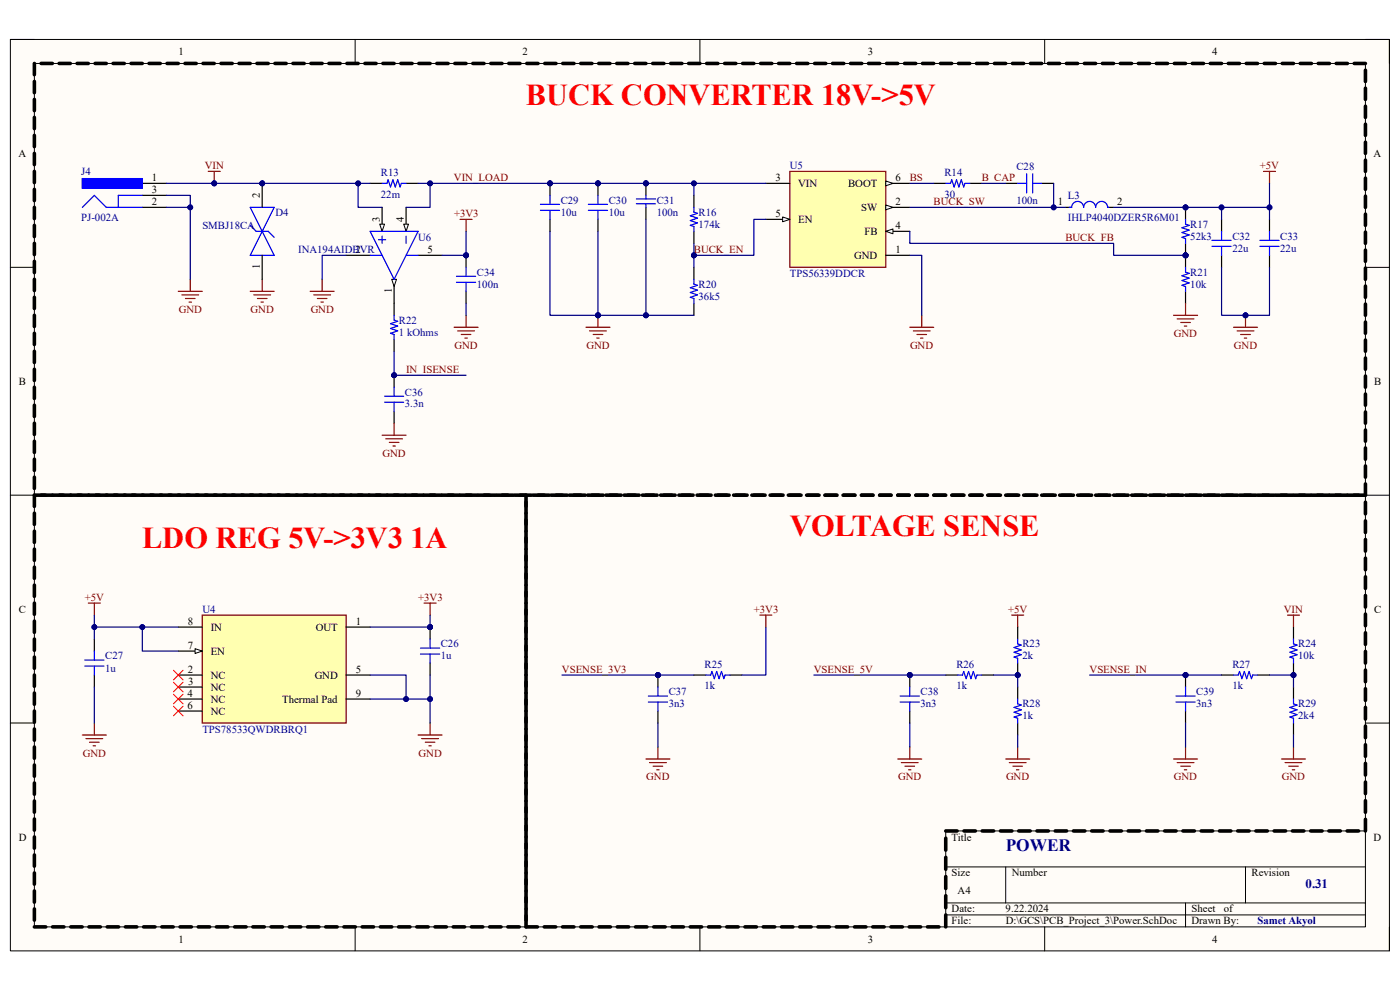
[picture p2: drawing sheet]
<svg xmlns="http://www.w3.org/2000/svg" width="297mm" height="210mm" viewBox="0 0 297 210" stroke-linecap="round" stroke-linejoin="round" font-family="sans-serif">
<path d="M2.2 8.4h292.6v193.3h-292.6z" fill-rule="evenodd" fill="#fffcf8"/>
<path d="M2.2 8.4h292.6v193.3h-292.6z" fill="none" stroke="#000" stroke-width=".21"/>
<path d="M7.3 13.5h282.4v183.1h-282.4z" fill-rule="evenodd" fill="#fffcf8"/>
<g fill="none" stroke="#000" stroke-width=".21">
<path d="M2.2 8.4h5.1M7.3 13.5h282.4v183.1h-282.4zM75.3 8.4v5.1M148.5 8.4v5.1M221.6 8.4v5.1M289.7 8.4h5.1v5.1M2.2 56.7h5.1M289.7 56.7h5.1M2.2 105h5.1M289.7 105.1h5.1M2.2 153.4h5.1M289.7 153.4h5.1"/>
<path d="M289.7 176.3h-89.1v20.3M75.3 196.6v5.1M148.5 196.6v5.1M200.6 183.9h89.1M200.6 191.5h89.1M200.6 194.1h89.1M213.4 183.9v7.6M221.6 196.6v5.1M251.5 191.5v5.1M264.2 183.9v7.6M294.8 196.6v5.1"/>
</g>
<path d="M167.6 36.4h20.3v20.3h-20.3z" fill-rule="evenodd" fill="#ffffb0"/>
<path d="M167.6 36.4h20.3v20.3h-20.3z" fill="none" stroke="#800000" stroke-width=".25"/>
<path d="M162.5 38.9h5.1M187.9 38.9h5.1" fill="none" stroke="#000" stroke-width=".25"/>
<path d="M187.9 38.4l1.5 .5-1.5 .5z" fill="#f8fcff"/>
<path d="M187.9 38.4l1.5 .5-1.5 .5z" fill="none" stroke="#000" stroke-width=".21"/>
<path d="M162.5 46.5h5.1" fill="none" stroke="#000" stroke-width=".25"/>
<path d="M166 46l1.6 .5-1.6 .5z" fill="#f8fcff"/>
<path d="M166 46l1.6 .5-1.6 .5z" fill="none" stroke="#000" stroke-width=".21"/>
<path d="M187.9 49.1h5.1" fill="none" stroke="#000" stroke-width=".25"/>
<path d="M187.9 49.1l1.5-.5v1z" fill="#f8fcff"/>
<path d="M187.9 49.1l1.5-.5v1z" fill="none" stroke="#000" stroke-width=".21"/>
<path d="M187.9 44h5.1" fill="none" stroke="#000" stroke-width=".25"/>
<path d="M187.9 43.5l1.5 .5-1.5 .5z" fill="#f8fcff"/>
<path d="M187.9 43.5l1.5 .5-1.5 .5z" fill="none" stroke="#000" stroke-width=".21"/>
<path d="M213.4 38.9h2.5M221 38.9h2.5M187.9 54.2h5.1M259.2 46.5v2.6M259.2 54.2v2.5M269.3 46.5v2.6M269.3 54.2v2.5" fill="none" stroke="#000" stroke-width=".25"/>
<path d="M215.9 38.9h1.9M217.8 36.9v4M219.1 38.9h1.9M219.1 36.9v4M257.1 51h4.1M257.1 52.3h4.1M259.2 49.1v1.9M259.2 52.3v1.9M267.3 51h4.1M267.3 52.3h4.1M269.3 49.1v1.9M269.3 52.3v1.9" fill="none" stroke="#00f" stroke-width=".25"/>
<circle cx="251.5" cy="54.2" r=".51" fill="#000080"/>
<circle cx="251.5" cy="54.2" r=".51" fill="none" stroke="#000080" stroke-width=".21"/>
<path d="M251.5 54.2v2.5" fill="none" stroke="#000" stroke-width=".25"/>
<circle cx="251.5" cy="54.2" r=".51" fill="#000080"/>
<circle cx="251.5" cy="54.2" r=".51" fill="none" stroke="#000080" stroke-width=".21"/>
<path d="M251.5 61.8v2.5" fill="none" stroke="#000" stroke-width=".25"/>
<path d="M251.5 56.7v1l.8 .3-1.5 .5 1.5 .5-1.5 .5 1.5 .5-1.5 .5 .7 .3v1" fill="none" stroke="#00f" stroke-width=".25"/>
<g fill="none" stroke="#800000" stroke-width=".25">
<path d="M268.1 36.4h2.5M269.3 36.4v2.5M193 69.4h5.1M193.8 70.2h3.5M194.5 71h2.1M195.3 71.7h.5M195.5 66.9v2.5M249 66.9h5.1M249.7 67.6h3.6M250.5 68.4h2M251.3 69.2h.5M251.5 64.3v2.6"/>
<path d="M261.7 69.4h5.1M262.5 70.2h3.5M263.2 71h2.1M264 71.7h.5M264.2 66.9v2.5"/>
</g>
<circle cx="264.2" cy="66.9" r=".51" fill="#000080"/>
<circle cx="264.2" cy="66.9" r=".51" fill="none" stroke="#000080" stroke-width=".21"/>
<path d="M44.2 36.4h2.5M45.5 36.4v2.5" fill="none" stroke="#800000" stroke-width=".25"/>
<circle cx="45.5" cy="38.9" r=".51" fill="#000080"/>
<circle cx="45.5" cy="38.9" r=".51" fill="none" stroke="#000080" stroke-width=".21"/>
<circle cx="116.7" cy="38.9" r=".51" fill="#000080"/>
<circle cx="116.7" cy="38.9" r=".51" fill="none" stroke="#000080" stroke-width=".21"/>
<path d="M116.7 38.9v2.5M116.7 46.5v2.6" fill="none" stroke="#000" stroke-width=".25"/>
<circle cx="116.7" cy="38.9" r=".51" fill="#000080"/>
<circle cx="116.7" cy="38.9" r=".51" fill="none" stroke="#000080" stroke-width=".21"/>
<path d="M114.6 43.4h4.1M114.6 44.6h4.1M116.7 41.4v2M116.7 44.6v1.9" fill="none" stroke="#00f" stroke-width=".25"/>
<circle cx="126.9" cy="38.9" r=".51" fill="#000080"/>
<circle cx="126.9" cy="38.9" r=".51" fill="none" stroke="#000080" stroke-width=".21"/>
<path d="M126.9 38.9v2.5M126.9 46.5v2.6" fill="none" stroke="#000" stroke-width=".25"/>
<circle cx="126.9" cy="38.9" r=".51" fill="#000080"/>
<circle cx="126.9" cy="38.9" r=".51" fill="none" stroke="#000080" stroke-width=".21"/>
<path d="M124.8 43.4h4.1M124.8 44.6h4.1M126.9 41.4v2M126.9 44.6v1.9" fill="none" stroke="#00f" stroke-width=".25"/>
<circle cx="137" cy="38.9" r=".51" fill="#000080"/>
<circle cx="137" cy="38.9" r=".51" fill="none" stroke="#000080" stroke-width=".21"/>
<path d="M137 38.9v2.5M137 44v2.5" fill="none" stroke="#000" stroke-width=".25"/>
<circle cx="137" cy="38.9" r=".51" fill="#000080"/>
<circle cx="137" cy="38.9" r=".51" fill="none" stroke="#000080" stroke-width=".21"/>
<path d="M135 42.2h4.1M135 43.2h4.1M137 41.4v.8M137 43.2v.8" fill="none" stroke="#00f" stroke-width=".25"/>
<path d="M124.3 69.4h5.1M125.1 70.2h3.5M125.8 71h2.1M126.6 71.7h.5M126.9 66.9v2.5" fill="none" stroke="#800000" stroke-width=".25"/>
<circle cx="126.9" cy="66.9" r=".51" fill="#000080"/>
<circle cx="126.9" cy="66.9" r=".51" fill="none" stroke="#000080" stroke-width=".21"/>
<path d="M83.6 59.3v5M147.2 41.4v2.6M147.2 49.1v2.5M147.2 56.7v2.6M147.2 64.3v2.6" fill="none" stroke="#000" stroke-width=".25"/>
<path d="M147.2 44v1l.8 .3-1.6 .5 1.6 .5-1.6 .5 1.6 .5-1.6 .5 .8 .3v1M147.2 59.3v1l.8 .2-1.6 .5 1.6 .5-1.6 .6 1.6 .5-1.6 .5 .8 .2v1" fill="none" stroke="#00f" stroke-width=".25"/>
<path d="M83.1 59.3h1l-.5 1.5z" fill="#f8fcff"/>
<path d="M83.1 59.3h1l-.5 1.5z" fill="none" stroke="#000" stroke-width=".21"/>
<path d="M73.4 54.2h5.1M81.1 44v5.1" fill="none" stroke="#000" stroke-width=".25"/>
<path d="M80.6 47.5h1l-.5 1.6z" fill="#f8fcff"/>
<path d="M80.6 47.5h1l-.5 1.6z" fill="none" stroke="#000" stroke-width=".21"/>
<path d="M86.2 44v5.1" fill="none" stroke="#000" stroke-width=".25"/>
<path d="M85.6 47.6h1.1l-.5 1.5z" fill="#f8fcff"/>
<path d="M85.6 47.6h1.1l-.5 1.5z" fill="none" stroke="#000" stroke-width=".21"/>
<path d="M88.7 54.2h5.1" fill="none" stroke="#000" stroke-width=".25"/>
<path d="M78.5 49.1h10.2l-5.1 10.2zM78.5 54.2h2.6M80.3 50.9h1.5M81.1 50.1v1.5M86.2 54.2h2.5M86.2 50.1v1.5" fill="none" stroke="#00f" stroke-width=".25"/>
<path d="M68.3 59.3v2.5M65.8 61.8h5.1M66.6 62.6h3.5M67.3 63.3h2.1M68.1 64.1h.5" fill="none" stroke="#800000" stroke-width=".25"/>
<circle cx="83.6" cy="79.6" r=".51" fill="#000080"/>
<circle cx="83.6" cy="79.6" r=".51" fill="none" stroke="#000080" stroke-width=".21"/>
<path d="M83.6 79.6v2.5M83.6 87.2v2.6" fill="none" stroke="#000" stroke-width=".25"/>
<circle cx="83.6" cy="79.6" r=".51" fill="#000080"/>
<circle cx="83.6" cy="79.6" r=".51" fill="none" stroke="#000080" stroke-width=".21"/>
<path d="M81.6 84.1h4M81.6 85.3h4M83.6 82.1v2M83.6 85.3v1.9" fill="none" stroke="#00f" stroke-width=".25"/>
<path d="M81.1 92.3h5.1M81.8 93.1h3.6M82.6 93.9h2M83.4 94.6h.5M83.6 89.8v2.5" fill="none" stroke="#800000" stroke-width=".25"/>
<circle cx="147.2" cy="54.2" r=".51" fill="#000080"/>
<circle cx="147.2" cy="54.2" r=".51" fill="none" stroke="#000080" stroke-width=".21"/>
<path d="M96.3 69.4h5.1M97.1 70.2h3.6M97.9 71h2M98.6 71.7h.5M98.9 66.9v2.5" fill="none" stroke="#800000" stroke-width=".25"/>
<circle cx="98.9" cy="54.2" r=".51" fill="#000080"/>
<circle cx="98.9" cy="54.2" r=".51" fill="none" stroke="#000080" stroke-width=".21"/>
<path d="M98.9 54.2v2.5M98.9 61.8v2.5" fill="none" stroke="#000" stroke-width=".25"/>
<circle cx="98.9" cy="54.2" r=".51" fill="#000080"/>
<circle cx="98.9" cy="54.2" r=".51" fill="none" stroke="#000080" stroke-width=".21"/>
<path d="M96.8 58.6h4.1M96.8 59.9h4.1M98.9 56.7v1.9M98.9 59.9v1.9" fill="none" stroke="#00f" stroke-width=".25"/>
<path d="M97.6 46.5h2.5M98.9 46.5v2.6" fill="none" stroke="#800000" stroke-width=".25"/>
<path d="M42.9 130.5h30.5v22.9h-30.5z" fill-rule="evenodd" fill="#ffffb0"/>
<path d="M42.9 130.5h30.5v22.9h-30.5z" fill="none" stroke="#800000" stroke-width=".25"/>
<path d="M37.8 138.1h5.1" fill="none" stroke="#000" stroke-width=".25"/>
<path d="M41.4 137.6l1.5 .5-1.5 .5z" fill="#f8fcff"/>
<path d="M41.4 137.6l1.5 .5-1.5 .5z" fill="none" stroke="#000" stroke-width=".21"/>
<path d="M20 135.6v2.5M37.8 133h5.1M73.4 133h5.1M20 143.2v2.5M37.8 148.3h5.1M37.8 143.2h5.1M37.8 145.7h5.1M37.8 150.8h5.1M73.4 148.3h5.1M73.4 143.2h5.1" fill="none" stroke="#000" stroke-width=".25"/>
<path d="M20 138.1v1.9M18 140h4M18 141.3h4M20 141.3v1.9" fill="none" stroke="#00f" stroke-width=".25"/>
<circle cx="91.2" cy="133" r=".51" fill="#000080"/>
<circle cx="91.2" cy="133" r=".51" fill="none" stroke="#000080" stroke-width=".21"/>
<path d="M91.2 133v2.6M91.2 140.7v2.5" fill="none" stroke="#000" stroke-width=".25"/>
<circle cx="91.2" cy="133" r=".51" fill="#000080"/>
<circle cx="91.2" cy="133" r=".51" fill="none" stroke="#000080" stroke-width=".21"/>
<path d="M89.2 137.5h4.1M89.2 138.8h4.1M91.2 135.6v1.9M91.2 138.8v1.9" fill="none" stroke="#00f" stroke-width=".25"/>
<g fill="none" stroke="#800000" stroke-width=".25">
<path d="M18.7 127.9h2.6M20 127.9v2.6M90 127.9h2.5M91.2 127.9v2.6M17.5 155.9h5.1M18.2 156.7h3.6M19 157.5h2M19.8 158.2h.5M20 153.4v2.5M88.7 155.9h5.1M89.5 156.7h3.5M90.2 157.5h2.1"/>
<path d="M91 158.2h.5M91.2 153.4v2.5"/>
</g>
<path d="M36.8 149.8l2 2.1M36.8 147.3l2 2M36.8 144.7l2 2.1M36.8 142.2l2 2M38.8 149.8l-2 2.1M38.8 147.3l-2 2M38.8 144.7l-2 2.1M38.8 142.2l-2 2" fill="none" stroke="#f00" stroke-width=".21"/>
<circle cx="251.5" cy="44" r=".51" fill="#000080"/>
<circle cx="251.5" cy="44" r=".51" fill="none" stroke="#000080" stroke-width=".21"/>
<circle cx="251.5" cy="54.2" r=".51" fill="#000080"/>
<circle cx="251.5" cy="54.2" r=".51" fill="none" stroke="#000080" stroke-width=".21"/>
<path d="M251.5 44v2.5" fill="none" stroke="#000" stroke-width=".25"/>
<circle cx="251.5" cy="44" r=".51" fill="#000080"/>
<circle cx="251.5" cy="44" r=".51" fill="none" stroke="#000080" stroke-width=".21"/>
<path d="M251.5 51.6v2.6" fill="none" stroke="#000" stroke-width=".25"/>
<circle cx="251.5" cy="54.2" r=".51" fill="#000080"/>
<circle cx="251.5" cy="54.2" r=".51" fill="none" stroke="#000080" stroke-width=".21"/>
<path d="M200.6 38.9h1.1l.2-.8 .5 1.6 .5-1.6 .5 1.6 .5-1.6 .5 1.6 .3-.8h1M251.5 46.5v1.1l.8 .2-1.5 .5 1.5 .5-1.5 .5 1.5 .5-1.5 .6 .7 .2v1M83.6 66.9v1l.8 .3-1.6 .5 1.6 .5-1.6 .5 1.6 .5-1.6 .5 .8 .3v1M149.8 143.2h1l.2-.8 .5 1.6 .5-1.6 .6 1.6 .5-1.6 .5 1.6 .2-.8h1" fill="none" stroke="#00f" stroke-width=".25"/>
<path d="M198.1 38.9h2.5M205.7 38.9h2.6M83.6 64.3v2.6M83.6 72v2.5M147.2 143.2h2.6M154.8 143.2h2.6" fill="none" stroke="#000" stroke-width=".25"/>
<path d="M161.2 130.5h2.5M162.5 130.5v2.5" fill="none" stroke="#800000" stroke-width=".25"/>
<circle cx="139.6" cy="143.2" r=".51" fill="#000080"/>
<circle cx="139.6" cy="143.2" r=".51" fill="none" stroke="#000080" stroke-width=".21"/>
<path d="M139.6 143.2v2.5M139.6 150.8v2.6" fill="none" stroke="#000" stroke-width=".25"/>
<circle cx="139.6" cy="143.2" r=".51" fill="#000080"/>
<circle cx="139.6" cy="143.2" r=".51" fill="none" stroke="#000080" stroke-width=".21"/>
<path d="M137.5 147.7h4.1M137.5 148.9h4.1M139.6 145.7v2M139.6 148.9v1.9M203.2 143.2h1l.2-.8 .6 1.6 .5-1.6 .5 1.6 .5-1.6 .5 1.6 .3-.8h1" fill="none" stroke="#00f" stroke-width=".25"/>
<path d="M214.6 130.5h2.6M215.9 130.5v2.5M139.6 158.5v2.5M137 161h5.1M137.8 161.8h3.6M138.6 162.5h2M139.3 163.3h.5" fill="none" stroke="#800000" stroke-width=".25"/>
<path d="M200.6 143.2h2.6M208.3 143.2h2.5" fill="none" stroke="#000" stroke-width=".25"/>
<circle cx="193" cy="143.2" r=".51" fill="#000080"/>
<circle cx="193" cy="143.2" r=".51" fill="none" stroke="#000080" stroke-width=".21"/>
<path d="M193 143.2v2.6M193 150.8v2.6" fill="none" stroke="#000" stroke-width=".25"/>
<circle cx="193" cy="143.2" r=".51" fill="#000080"/>
<circle cx="193" cy="143.2" r=".51" fill="none" stroke="#000080" stroke-width=".21"/>
<path d="M191 147.7h4M191 148.9h4M193 145.8v1.9M193 148.9v1.9M215.9 148.3v1l.8 .3-1.6 .5 1.6 .5-1.6 .5 1.6 .5-1.6 .5 .8 .3v1" fill="none" stroke="#00f" stroke-width=".25"/>
<path d="M193 158.5v2.5M215.9 158.5v2.5M190.5 161h5M191.2 161.8h3.6M192 162.5h2M192.8 163.3h.5M213.4 161h5.1M214.1 161.8h3.6M214.9 162.5h2M215.6 163.3h.6" fill="none" stroke="#800000" stroke-width=".25"/>
<path d="M215.9 145.8v2.5M215.9 153.4v2.5" fill="none" stroke="#000" stroke-width=".25"/>
<circle cx="215.9" cy="143.2" r=".51" fill="#000080"/>
<circle cx="215.9" cy="143.2" r=".51" fill="none" stroke="#000080" stroke-width=".21"/>
<path d="M215.9 140.7v2.5" fill="none" stroke="#000" stroke-width=".25"/>
<circle cx="215.9" cy="143.2" r=".51" fill="#000080"/>
<circle cx="215.9" cy="143.2" r=".51" fill="none" stroke="#000080" stroke-width=".21"/>
<path d="M215.9 133v2.6M259.2 143.2h2.5M266.8 143.2h2.5" fill="none" stroke="#000" stroke-width=".25"/>
<path d="M215.9 135.6v1l.8 .2-1.6 .6 1.6 .5-1.6 .5 1.6 .5-1.6 .5 .8 .2v1.1M261.7 143.2h1l.3-.8 .5 1.6 .5-1.6 .5 1.6 .5-1.6 .5 1.6 .3-.8h1" fill="none" stroke="#00f" stroke-width=".25"/>
<path d="M273.1 130.5h2.6M274.4 130.5v2.5" fill="none" stroke="#800000" stroke-width=".25"/>
<circle cx="251.5" cy="143.2" r=".51" fill="#000080"/>
<circle cx="251.5" cy="143.2" r=".51" fill="none" stroke="#000080" stroke-width=".21"/>
<path d="M251.5 143.2v2.6M251.5 150.8v2.6" fill="none" stroke="#000" stroke-width=".25"/>
<circle cx="251.5" cy="143.2" r=".51" fill="#000080"/>
<circle cx="251.5" cy="143.2" r=".51" fill="none" stroke="#000080" stroke-width=".21"/>
<path d="M249.5 147.7h4.1M249.5 148.9h4.1M251.5 145.8v1.9M251.5 148.9v1.9M274.4 148.3v1l.8 .3-1.5 .5 1.5 .5-1.5 .5 1.5 .5-1.5 .5 .7 .3v1" fill="none" stroke="#00f" stroke-width=".25"/>
<path d="M251.5 158.5v2.5M274.4 158.5v2.5M249 161h5.1M249.7 161.8h3.6M250.5 162.5h2M251.3 163.3h.5M271.9 161h5.1M272.6 161.8h3.6M273.4 162.5h2M274.2 163.3h.5" fill="none" stroke="#800000" stroke-width=".25"/>
<path d="M274.4 145.8v2.5M274.4 153.4v2.5" fill="none" stroke="#000" stroke-width=".25"/>
<circle cx="274.4" cy="143.2" r=".51" fill="#000080"/>
<circle cx="274.4" cy="143.2" r=".51" fill="none" stroke="#000080" stroke-width=".21"/>
<path d="M274.4 140.7v2.5" fill="none" stroke="#000" stroke-width=".25"/>
<circle cx="274.4" cy="143.2" r=".51" fill="#000080"/>
<circle cx="274.4" cy="143.2" r=".51" fill="none" stroke="#000080" stroke-width=".21"/>
<path d="M274.4 133v2.6" fill="none" stroke="#000" stroke-width=".25"/>
<path d="M274.4 135.6v1l.8 .2-1.5 .6 1.5 .5-1.5 .5 1.5 .5-1.5 .5 .7 .2v1.1" fill="none" stroke="#00f" stroke-width=".25"/>
<g fill="none" stroke="#000" stroke-width=".76">
<path d="M7.3 13.5v2.3M7.3 17.3v2.4M8.7 13.5h2.4M12.5 13.5h2.4M16.4 13.5h2.3M20.2 13.5h2.4M24 13.5h2.4M27.8 13.5h2.4M31.6 13.5h2.4M35.4 13.5h2.4M39.2 13.5h2.4M43.1 13.5h2.4"/>
<path d="M46.9 13.5h2.4M50.7 13.5h2.4M54.5 13.5h2.4M58.3 13.5h2.4M62.1 13.5h2.4M66 13.5h2.3M69.8 13.5h2.4M73.6 13.5h2.4M77.4 13.5h2.4M81.2 13.5h2.4M85 13.5h2.4M88.9 13.5h2.3"/>
<path d="M92.7 13.5h2.4M96.5 13.5h2.4M100.3 13.5h2.4M104.1 13.5h2.4M107.9 13.5h2.4M111.8 13.5h2.3M115.6 13.5h2.4M119.4 13.5h2.4M123.2 13.5h2.4M127 13.5h2.4M130.8 13.5h2.4M134.7 13.5h2.3"/>
<path d="M138.5 13.5h2.4M142.3 13.5h2.4M146.1 13.5h2.4M149.9 13.5h2.4M153.7 13.5h2.4M157.5 13.5h2.4M161.4 13.5h2.3M165.2 13.5h2.4M169 13.5h2.4M172.8 13.5h2.4M176.6 13.5h2.4M180.4 13.5h2.4"/>
<path d="M184.3 13.5h2.3M188.1 13.5h2.4M191.9 13.5h2.4M195.7 13.5h2.4M199.5 13.5h2.4M203.3 13.5h2.4M207.2 13.5h2.3M211 13.5h2.4M214.8 13.5h2.4M218.6 13.5h2.4M222.4 13.5h2.4M226.2 13.5h2.4"/>
<path d="M230 13.5h2.4M233.9 13.5h2.4M237.7 13.5h2.4M241.5 13.5h2.4M245.3 13.5h2.4M249.1 13.5h2.4M253 13.5h2.3M256.8 13.5h2.4M260.6 13.5h2.4M264.4 13.5h2.4M268.2 13.5h2.4M272 13.5h2.4"/>
<path d="M275.8 13.5h2.4M279.7 13.5h2.3M283.5 13.5h2.4M287.3 13.5h2.4M289.7 14.9v2.4M289.7 18.7v2.4M7.3 21.1v2.4M7.3 24.9v2.4M7.3 28.7v2.4M7.3 32.5v2.4M7.3 36.4v2.3M289.7 22.5v2.4"/>
<path d="M289.7 26.3v2.4M289.7 30.2v2.3M289.7 34v2.4M289.7 37.8v2.4M7.3 40.2v2.4M7.3 44v2.4M7.3 47.8v2.4M7.3 51.6v2.4M7.3 55.4v2.4M7.3 59.3v2.3M289.7 41.6v2.4M289.7 45.4v2.4"/>
<path d="M289.7 49.2v2.4M289.7 53.1v2.3M289.7 56.9v2.4M7.3 63.1v2.4M7.3 66.9v2.4M7.3 70.7v2.4M7.3 74.5v2.4M7.3 78.3v2.4M289.7 60.7v2.4M289.7 64.5v2.4M289.7 68.3v2.4M289.7 72.1v2.4"/>
<path d="M289.7 75.9v2.4M289.7 79.8v2.3M7.3 82.1v2.4M7.3 86v2.3M7.3 89.8v2.4M7.3 93.6v2.4M7.3 97.4v2.4M289.7 83.6v2.4M289.7 87.4v2.4M289.7 91.2v2.4M289.7 95v2.4M289.7 98.8v2.4"/>
<path d="M7.3 101.2v2.4M7.3 108.9v2.3M7.3 112.7v2.4M7.3 116.5v2.4M93.6 105h-86.3v2.4M93.7 105h3.7M97.6 105h3.7M101.5 105h3.6M105.3 105h3.6M109.2 105h3.5M111.6 105v91.6h2.4M113 105h3.5"/>
<path d="M116.9 105h3.4M120.8 105h3.4M124.7 105h3.3M128.5 105h3.3M132.4 105h3.2M136.3 105h3.1M140.1 105h3.1M144 105h3.1M147.9 105h3M151.8 105h2.9M155.6 105h2.9M159.5 105h2.8"/>
<path d="M163.4 105h2.7M167.2 105h2.7M171.1 105.1h2.7M175 105.1h2.6M178.9 105.1h2.5M182.7 105.1h2.5M186.6 105.1h2.4M190.5 105.1h2.4M194.3 105.1h2.5M198.1 105.1h2.5M201.9 105.1h2.6M205.7 105.1h2.7"/>
<path d="M209.5 105.1h2.7M213.4 105.1h2.7M217.2 105.1h2.8M221 105.1h2.9M224.8 105.1h2.9M228.6 105.1h3M232.4 105.1h3.1M236.3 105.1h3.1M240.1 105.1h3.1M243.9 105.1h3.2M247.7 105.1h3.3M251.5 105.1h3.3"/>
<path d="M255.3 105.1h3.4M259.2 105.1h3.4M263 105.1h3.4M266.8 105.1h3.5M270.6 105.1h3.6M274.4 105.1h3.7M278.2 105.1h3.7M289.7 102.7v2.4h-7.7M289.7 106.5v2.5M289.7 110.5v2.5M289.7 114.4v2.5M289.7 118.4v2.5"/>
<path d="M7.3 120.3v2.4M7.3 124.1v2.4M7.3 127.9v2.4M7.3 131.8v2.3M7.3 135.6v2.4M7.3 139.4v2.4M289.7 122.4v2.4M289.7 126.3v2.5M289.7 130.3v2.4M289.7 134.2v2.5M289.7 138.2v2.5M7.3 143.2v2.4"/>
<path d="M7.3 147v2.4M7.3 150.8v2.4M7.3 154.7v2.3M7.3 158.5v2.4M289.7 142.1v2.5M289.7 146.1v2.5M289.7 150.1v2.4M289.7 154v2.5M289.7 158v2.5M7.3 162.3v2.4M7.3 166.1v2.4M7.3 169.9v2.4"/>
<path d="M7.3 173.7v2.4M7.3 177.5v2.4M200.6 177.8v2.6M200.6 176.3h2.5M204.5 176.3h2.4M208.4 176.3h2.4M212.2 176.3h2.5M216.1 176.3h2.4M220 176.3h2.4M223.9 176.3h2.4M227.7 176.3h2.5M231.6 176.3h2.4"/>
<path d="M235.5 176.3h2.4M239.4 176.3h2.4M243.2 176.3h2.4M247.1 176.3h2.4M251 176.3h2.4M254.8 176.3h2.5M258.7 176.3h2.4M262.6 176.3h2.4M266.4 176.3h2.5M270.3 176.3h2.4M274.2 176.3h2.4M278.1 176.3h2.4"/>
<path d="M281.9 176.3h2.5M285.8 176.3h2.4M289.7 161.9v2.5M289.7 165.9v2.5M289.7 169.9v2.4M289.7 173.8v2.5M7.3 181.4v2.3M7.3 185.2v2.4M7.3 189v2.4M7.3 192.8v2.4M7.3 196.6h2.4M11.2 196.6h2.4"/>
<path d="M15 196.6h2.4M18.9 196.6h2.4M22.7 196.6h2.5M26.6 196.6h2.4M30.5 196.6h2.4M34.3 196.6h2.4M38.2 196.6h2.4M42.1 196.6h2.4M45.9 196.6h2.4M49.8 196.6h2.4M53.6 196.6h2.5M57.5 196.6h2.4"/>
<path d="M61.4 196.6h2.4M65.2 196.6h2.5M69.1 196.6h2.4M73 196.6h2.4M76.8 196.6h2.4M80.7 196.6h2.4M84.6 196.6h2.4M88.4 196.6h2.4M92.3 196.6h2.4M96.1 196.6h2.5M100 196.6h2.4M103.9 196.6h2.4"/>
<path d="M107.7 196.6h2.5M115.5 196.6h2.4M119.3 196.6h2.5M123.2 196.6h2.4M127.1 196.6h2.4M131 196.6h2.4M134.8 196.6h2.4M138.7 196.6h2.4M142.6 196.6h2.4M146.4 196.6h2.5M150.3 196.6h2.4M154.2 196.6h2.4"/>
<path d="M158.1 196.6h2.4M161.9 196.6h2.4M165.8 196.6h2.4M169.7 196.6h2.4M173.5 196.6h2.5M177.4 196.6h2.4M181.3 196.6h2.4M185.2 196.6h2.4M189 196.6h2.4M192.9 196.6h2.4M196.8 196.6h2.4M200.6 181.9v2.5"/>
<path d="M200.6 185.9v2.6M200.6 190v2.6M200.6 194.1v2.5"/>
</g>
<path d="M55.6 59.3v2.5M53.1 61.8h5.1M53.8 62.6h3.6M54.6 63.3h2M55.4 64.1h.5" fill="none" stroke="#800000" stroke-width=".25"/>
<circle cx="55.6" cy="38.9" r=".51" fill="#000080"/>
<circle cx="55.6" cy="38.9" r=".51" fill="none" stroke="#000080" stroke-width=".21"/>
<path d="M53.1 44l5.1 10.2h-5.1l5.1-10.2zM53.1 47.8l1.3 1.3h2.5l1.3 1.2" fill="none" stroke="#00f" stroke-width=".25"/>
<path d="M55.6 38.9v5.1M55.6 54.2v5.1" fill="none" stroke="#000" stroke-width=".25"/>
<circle cx="55.6" cy="38.9" r=".51" fill="#000080"/>
<circle cx="55.6" cy="38.9" r=".51" fill="none" stroke="#000080" stroke-width=".21"/>
<path d="M30.2 38.9h5.1M78.5 38.9h2.6M86.2 38.9h2.5M30.2 41.4h5.1M30.2 44h5.1M226.1 44h1.3M235 44h1.3" fill="none" stroke="#000" stroke-width=".25"/>
<path d="M17.5 37.9h12.7v2h-12.7zM81.1 38.9h1l.2-.8 .5 1.6 .6-1.6 .5 1.6 .5-1.6 .5 1.6 .2-.8h1.1M17.5 44l2.5-2.6 2.6 2.6h7.6M30.2 41.4h-5.1v2.6M229.9 44a1.27 1.27 0 0 0-1.3-1.3 1.27 1.27 0 0 0-1.2 1.3h-.6M229.9 44a1.27 1.27 0 0 1 1.3-1.3 1.27 1.27 0 0 1 1.2 1.3 1.27 1.27 0 0 1 1.3-1.3 1.27 1.27 0 0 1 1.3 1.3h.2" fill="none" stroke="#00f" stroke-width=".25"/>
<path d="M17.5 37.9h12.7v2h-12.7z" fill-rule="evenodd" fill="#00f"/>
<path d="M17.5 37.9h12.7v2h-12.7z" fill="none" stroke="#00f" stroke-width=".21"/>
<path d="M193 38.9h5.1M208.3 38.9h5.1M259.2 44h10.1v2.5" fill="none" stroke="#000080" stroke-width=".25"/>
<circle cx="259.1" cy="44" r=".51" fill="#000080"/>
<circle cx="259.1" cy="44" r=".51" fill="none" stroke="#000080" stroke-width=".21"/>
<circle cx="269.3" cy="44" r=".51" fill="#000080"/>
<circle cx="269.3" cy="44" r=".51" fill="none" stroke="#000080" stroke-width=".21"/>
<path d="M269.3 38.9v5.1M193 54.2h2.5v12.7" fill="none" stroke="#000080" stroke-width=".25"/>
<circle cx="269.3" cy="44" r=".51" fill="#000080"/>
<circle cx="269.3" cy="44" r=".51" fill="none" stroke="#000080" stroke-width=".21"/>
<path d="M259.2 56.7v10.2h5" fill="none" stroke="#000080" stroke-width=".25"/>
<circle cx="264.2" cy="66.9" r=".51" fill="#000080"/>
<circle cx="264.2" cy="66.9" r=".51" fill="none" stroke="#000080" stroke-width=".21"/>
<path d="M269.3 56.7v10.2h-5.1" fill="none" stroke="#000080" stroke-width=".25"/>
<circle cx="264.2" cy="66.9" r=".51" fill="#000080"/>
<circle cx="264.2" cy="66.9" r=".51" fill="none" stroke="#000080" stroke-width=".21"/>
<path d="M126.9 49.1v17.8" fill="none" stroke="#000080" stroke-width=".25"/>
<circle cx="126.9" cy="66.9" r=".51" fill="#000080"/>
<circle cx="126.9" cy="66.9" r=".51" fill="none" stroke="#000080" stroke-width=".21"/>
<path d="M116.7 49.1v17.8h10.2" fill="none" stroke="#000080" stroke-width=".25"/>
<circle cx="126.9" cy="66.9" r=".51" fill="#000080"/>
<circle cx="126.9" cy="66.9" r=".51" fill="none" stroke="#000080" stroke-width=".21"/>
<path d="M137 66.9h10.2" fill="none" stroke="#000080" stroke-width=".25"/>
<circle cx="137" cy="66.9" r=".51" fill="#000080"/>
<circle cx="137" cy="66.9" r=".51" fill="none" stroke="#000080" stroke-width=".21"/>
<path d="M126.9 66.9h10.1" fill="none" stroke="#000080" stroke-width=".25"/>
<circle cx="137" cy="66.9" r=".51" fill="#000080"/>
<circle cx="137" cy="66.9" r=".51" fill="none" stroke="#000080" stroke-width=".21"/>
<circle cx="126.9" cy="66.9" r=".51" fill="#000080"/>
<circle cx="126.9" cy="66.9" r=".51" fill="none" stroke="#000080" stroke-width=".21"/>
<path d="M137 46.5v20.4" fill="none" stroke="#000080" stroke-width=".25"/>
<circle cx="137" cy="66.9" r=".51" fill="#000080"/>
<circle cx="137" cy="66.9" r=".51" fill="none" stroke="#000080" stroke-width=".21"/>
<path d="M91.2 38.9v5.1h-5" fill="none" stroke="#000080" stroke-width=".25"/>
<circle cx="91.2" cy="38.9" r=".51" fill="#000080"/>
<circle cx="91.2" cy="38.9" r=".51" fill="none" stroke="#000080" stroke-width=".21"/>
<path d="M76 38.9v5.1h5.1" fill="none" stroke="#000080" stroke-width=".25"/>
<circle cx="76" cy="38.9" r=".51" fill="#000080"/>
<circle cx="76" cy="38.9" r=".51" fill="none" stroke="#000080" stroke-width=".21"/>
<path d="M147.2 51.6v2.6" fill="none" stroke="#000080" stroke-width=".25"/>
<circle cx="147.2" cy="54.2" r=".51" fill="#000080"/>
<circle cx="147.2" cy="54.2" r=".51" fill="none" stroke="#000080" stroke-width=".21"/>
<path d="M147.2 38.9v2.5" fill="none" stroke="#000080" stroke-width=".25"/>
<circle cx="147.2" cy="38.9" r=".51" fill="#000080"/>
<circle cx="147.2" cy="38.9" r=".51" fill="none" stroke="#000080" stroke-width=".21"/>
<path d="M162.5 46.5h-2.6v7.7h-12.7v2.5" fill="none" stroke="#000080" stroke-width=".25"/>
<circle cx="147.2" cy="54.2" r=".51" fill="#000080"/>
<circle cx="147.2" cy="54.2" r=".51" fill="none" stroke="#000080" stroke-width=".21"/>
<path d="M93.8 54.2h5.1M98.9 64.3v2.6" fill="none" stroke="#000080" stroke-width=".25"/>
<circle cx="98.9" cy="54.2" r=".51" fill="#000080"/>
<circle cx="98.9" cy="54.2" r=".51" fill="none" stroke="#000080" stroke-width=".21"/>
<path d="M98.9 49.1v5.1" fill="none" stroke="#000080" stroke-width=".25"/>
<circle cx="98.9" cy="54.2" r=".51" fill="#000080"/>
<circle cx="98.9" cy="54.2" r=".51" fill="none" stroke="#000080" stroke-width=".21"/>
<path d="M83.6 74.5v5.1h15.3" fill="none" stroke="#000080" stroke-width=".25"/>
<circle cx="83.6" cy="79.6" r=".51" fill="#000080"/>
<circle cx="83.6" cy="79.6" r=".51" fill="none" stroke="#000080" stroke-width=".21"/>
<path d="M223.5 38.9v5.1" fill="none" stroke="#000080" stroke-width=".25"/>
<circle cx="223.5" cy="44" r=".51" fill="#000080"/>
<circle cx="223.5" cy="44" r=".51" fill="none" stroke="#000080" stroke-width=".21"/>
<path d="M78.5 143.2h7.7v5.1" fill="none" stroke="#000080" stroke-width=".25"/>
<circle cx="86.2" cy="148.3" r=".51" fill="#000080"/>
<circle cx="86.2" cy="148.3" r=".51" fill="none" stroke="#000080" stroke-width=".21"/>
<path d="M91.2 130.5v2.5" fill="none" stroke="#000080" stroke-width=".25"/>
<circle cx="91.2" cy="133" r=".51" fill="#000080"/>
<circle cx="91.2" cy="133" r=".51" fill="none" stroke="#000080" stroke-width=".21"/>
<path d="M78.5 133h12.7" fill="none" stroke="#000080" stroke-width=".25"/>
<circle cx="91.2" cy="133" r=".51" fill="#000080"/>
<circle cx="91.2" cy="133" r=".51" fill="none" stroke="#000080" stroke-width=".21"/>
<path d="M20 130.5v2.5M20 145.7v7.7" fill="none" stroke="#000080" stroke-width=".25"/>
<circle cx="20" cy="133" r=".51" fill="#000080"/>
<circle cx="20" cy="133" r=".51" fill="none" stroke="#000080" stroke-width=".21"/>
<path d="M30.2 133v5.1h7.6" fill="none" stroke="#000080" stroke-width=".25"/>
<circle cx="30.2" cy="133" r=".51" fill="#000080"/>
<circle cx="30.2" cy="133" r=".51" fill="none" stroke="#000080" stroke-width=".21"/>
<path d="M88.7 38.9h48.3" fill="none" stroke="#000080" stroke-width=".25"/>
<circle cx="91.2" cy="38.9" r=".51" fill="#000080"/>
<circle cx="91.2" cy="38.9" r=".51" fill="none" stroke="#000080" stroke-width=".21"/>
<circle cx="116.7" cy="38.9" r=".51" fill="#000080"/>
<circle cx="116.7" cy="38.9" r=".51" fill="none" stroke="#000080" stroke-width=".21"/>
<circle cx="126.9" cy="38.9" r=".51" fill="#000080"/>
<circle cx="126.9" cy="38.9" r=".51" fill="none" stroke="#000080" stroke-width=".21"/>
<circle cx="137" cy="38.9" r=".51" fill="#000080"/>
<circle cx="137" cy="38.9" r=".51" fill="none" stroke="#000080" stroke-width=".21"/>
<path d="M137 38.9h25.5" fill="none" stroke="#000080" stroke-width=".25"/>
<circle cx="137" cy="38.9" r=".51" fill="#000080"/>
<circle cx="137" cy="38.9" r=".51" fill="none" stroke="#000080" stroke-width=".21"/>
<circle cx="147.2" cy="38.9" r=".51" fill="#000080"/>
<circle cx="147.2" cy="38.9" r=".51" fill="none" stroke="#000080" stroke-width=".21"/>
<path d="M37.8 133h-17.8v2.6" fill="none" stroke="#000080" stroke-width=".25"/>
<circle cx="20" cy="133" r=".51" fill="#000080"/>
<circle cx="20" cy="133" r=".51" fill="none" stroke="#000080" stroke-width=".21"/>
<circle cx="30.2" cy="133" r=".51" fill="#000080"/>
<circle cx="30.2" cy="133" r=".51" fill="none" stroke="#000080" stroke-width=".21"/>
<path d="M78.5 148.3h12.7" fill="none" stroke="#000080" stroke-width=".25"/>
<circle cx="86.2" cy="148.3" r=".51" fill="#000080"/>
<circle cx="86.2" cy="148.3" r=".51" fill="none" stroke="#000080" stroke-width=".21"/>
<circle cx="91.2" cy="148.3" r=".51" fill="#000080"/>
<circle cx="91.2" cy="148.3" r=".51" fill="none" stroke="#000080" stroke-width=".21"/>
<path d="M91.2 143.2v10.2" fill="none" stroke="#000080" stroke-width=".25"/>
<circle cx="91.2" cy="148.3" r=".51" fill="#000080"/>
<circle cx="91.2" cy="148.3" r=".51" fill="none" stroke="#000080" stroke-width=".21"/>
<path d="M162.5 133v10.2h-5.1M139.6 143.2h7.6" fill="none" stroke="#000080" stroke-width=".25"/>
<circle cx="139.6" cy="143.2" r=".51" fill="#000080"/>
<circle cx="139.6" cy="143.2" r=".51" fill="none" stroke="#000080" stroke-width=".21"/>
<path d="M119.2 143.2h20.4M139.6 153.4v5.1" fill="none" stroke="#000080" stroke-width=".25"/>
<circle cx="139.6" cy="143.2" r=".51" fill="#000080"/>
<circle cx="139.6" cy="143.2" r=".51" fill="none" stroke="#000080" stroke-width=".21"/>
<path d="M193 143.2h7.6" fill="none" stroke="#000080" stroke-width=".25"/>
<circle cx="193" cy="143.2" r=".51" fill="#000080"/>
<circle cx="193" cy="143.2" r=".51" fill="none" stroke="#000080" stroke-width=".21"/>
<path d="M172.7 143.2h20.3M193 153.4v5.1" fill="none" stroke="#000080" stroke-width=".25"/>
<circle cx="193" cy="143.2" r=".51" fill="#000080"/>
<circle cx="193" cy="143.2" r=".51" fill="none" stroke="#000080" stroke-width=".21"/>
<path d="M215.9 155.9v2.6M251.5 143.2h7.7" fill="none" stroke="#000080" stroke-width=".25"/>
<circle cx="251.5" cy="143.2" r=".51" fill="#000080"/>
<circle cx="251.5" cy="143.2" r=".51" fill="none" stroke="#000080" stroke-width=".21"/>
<path d="M231.2 143.2h20.3M251.5 153.4v5.1" fill="none" stroke="#000080" stroke-width=".25"/>
<circle cx="251.5" cy="143.2" r=".51" fill="#000080"/>
<circle cx="251.5" cy="143.2" r=".51" fill="none" stroke="#000080" stroke-width=".21"/>
<path d="M193 44h33.1M274.4 155.9v2.6" fill="none" stroke="#000080" stroke-width=".25"/>
<circle cx="223.5" cy="44" r=".51" fill="#000080"/>
<circle cx="223.5" cy="44" r=".51" fill="none" stroke="#000080" stroke-width=".21"/>
<path d="M210.8 143.2h5.1v2.6" fill="none" stroke="#000080" stroke-width=".25"/>
<circle cx="215.9" cy="143.2" r=".51" fill="#000080"/>
<circle cx="215.9" cy="143.2" r=".51" fill="none" stroke="#000080" stroke-width=".21"/>
<path d="M269.3 143.2h5.1v2.6" fill="none" stroke="#000080" stroke-width=".25"/>
<circle cx="274.4" cy="143.2" r=".51" fill="#000080"/>
<circle cx="274.4" cy="143.2" r=".51" fill="none" stroke="#000080" stroke-width=".21"/>
<path d="M35.3 38.9h10.2" fill="none" stroke="#000080" stroke-width=".25"/>
<circle cx="45.5" cy="38.9" r=".51" fill="#000080"/>
<circle cx="45.5" cy="38.9" r=".51" fill="none" stroke="#000080" stroke-width=".21"/>
<path d="M236.3 44h22.9v2.5" fill="none" stroke="#000080" stroke-width=".25"/>
<circle cx="259.1" cy="44" r=".51" fill="#000080"/>
<circle cx="259.1" cy="44" r=".51" fill="none" stroke="#000080" stroke-width=".21"/>
<circle cx="251.5" cy="44" r=".51" fill="#000080"/>
<circle cx="251.5" cy="44" r=".51" fill="none" stroke="#000080" stroke-width=".21"/>
<path d="M193 49.1v2.5h43.3v2.6h15.2" fill="none" stroke="#000080" stroke-width=".25"/>
<circle cx="251.5" cy="54.2" r=".51" fill="#000080"/>
<circle cx="251.5" cy="54.2" r=".51" fill="none" stroke="#000080" stroke-width=".21"/>
<path d="M45.5 38.9h33" fill="none" stroke="#000080" stroke-width=".25"/>
<circle cx="45.5" cy="38.9" r=".51" fill="#000080"/>
<circle cx="45.5" cy="38.9" r=".51" fill="none" stroke="#000080" stroke-width=".21"/>
<circle cx="55.6" cy="38.9" r=".51" fill="#000080"/>
<circle cx="55.6" cy="38.9" r=".51" fill="none" stroke="#000080" stroke-width=".21"/>
<circle cx="76" cy="38.9" r=".51" fill="#000080"/>
<circle cx="76" cy="38.9" r=".51" fill="none" stroke="#000080" stroke-width=".21"/>
<path d="M40.4 59.3v2.5M37.8 61.8h5.1M38.6 62.6h3.5M39.3 63.3h2.1M40.1 64.1h.5" fill="none" stroke="#800000" stroke-width=".25"/>
<path d="M35.3 41.4h5.1v17.9" fill="none" stroke="#000080" stroke-width=".25"/>
<circle cx="40.4" cy="44" r=".51" fill="#000080"/>
<circle cx="40.4" cy="44" r=".51" fill="none" stroke="#000080" stroke-width=".21"/>
<path d="M35.3 44h5.1" fill="none" stroke="#000080" stroke-width=".25"/>
<circle cx="40.4" cy="44" r=".51" fill="#000080"/>
<circle cx="40.4" cy="44" r=".51" fill="none" stroke="#000080" stroke-width=".21"/>
<path d="M73.4 54.2h-5.1v5.1" fill="none" stroke="#000080" stroke-width=".25"/>
<g font-size="6.4" fill="#f00">
<text x="111.6" y="22.2">BUCK CONVERTER 18V-&gt;5V</text>
<text x="167.6" y="113.8">VOLTAGE SENSE</text>
<text x="30.2" y="116.3">LDO REG 5V-&gt;3V3 1A</text>
</g>
<text font-size="3.7" fill="#000080" x="213.4" y="180.6">POWER</text>
<text font-size="2.8" fill="#000080" x="276.9" y="188.4">0.31</text>
<g font-size="2.3">
<text x="37.9" y="11.7">1</text>
<text x="110.9" y="11.7">2</text>
<text x="184.1" y="11.7">3</text>
<text x="257.1" y="11.7">4</text>
<text x="3.9" y="33.3">A</text>
<text x="291.4" y="33.3">A</text>
<text x="32.2" y="38.4">1</text>
<text x="32.2" y="40.9">3</text>
<text x="55.1" y="42" transform="rotate(-90 55.1 42)">2</text>
<text x="164.5" y="38.4">3</text>
<text x="169.3" y="39.7">VIN</text>
<text x="179.9" y="39.7">BOOT</text>
<text x="189.9" y="38.4">6</text>
<text x="32.2" y="43.5">2</text>
<text x="80.6" y="47" transform="rotate(-90 80.6 47)">3</text>
<text x="85.6" y="47" transform="rotate(-90 85.6 47)">4</text>
<text x="164.5" y="46">5</text>
<text x="169.3" y="47.3">EN</text>
<text x="182.7" y="44.7">SW</text>
<text x="189.9" y="43.5">2</text>
<text x="224.5" y="43.5">1</text>
<text x="237" y="43.5">2</text>
<text x="75.4" y="53.6">2</text>
<text x="90.7" y="53.6">5</text>
<text x="183.4" y="49.8">FB</text>
<text x="189.9" y="48.6">4</text>
<text x="189.9" y="53.6">1</text>
<text x="55.1" y="57.1" transform="rotate(-90 55.1 57.1)">1</text>
<text x="181.2" y="54.9">GND</text>
<text x="83.1" y="62.1" transform="rotate(-90 83.1 62.1)">1</text>
<text x="4" y="81.6">B</text>
<text x="291.5" y="81.6">B</text>
<text x="4" y="130">C</text>
<text x="291.5" y="130">C</text>
<text x="39.8" y="137.6">7</text>
<text x="39.8" y="132.5">8</text>
<text x="44.7" y="133.8">IN</text>
<text x="67" y="133.8">OUT</text>
<text x="75.5" y="132.5">1</text>
<text x="39.8" y="142.7">2</text>
<text x="44.7" y="138.9">EN</text>
<text x="44.7" y="144">NC</text>
<text x="66.8" y="144">GND</text>
<text x="75.5" y="142.7">5</text>
<text x="39.8" y="147.8">4</text>
<text x="39.9" y="145.2">3</text>
<text x="44.7" y="146.5">NC</text>
<text x="44.7" y="149.1">NC</text>
<text x="59.9" y="149.1">Thermal Pad</text>
<text x="75.5" y="147.8">9</text>
<text x="39.8" y="150.3">6</text>
<text x="44.7" y="151.6">NC</text>
<text x="4" y="178.3">D</text>
<text x="201.9" y="178.3">Title</text>
<text x="291.4" y="178.3">D</text>
<text x="201.9" y="185.9">Size</text>
<text x="214.6" y="185.9">Number</text>
<text x="265.5" y="185.9">Revision</text>
<text x="203.2" y="189.7">A4</text>
<text x="201.9" y="193.5">Date:</text>
<text x="201.9" y="196.1">File:</text>
<text x="213.3" y="193.5">9.22.2024</text>
<text x="213.4" y="196.1">D:\GCS\PCB_Project_3\Power.SchDoc</text>
<text x="252.8" y="193.5">Sheet</text>
<text x="252.8" y="196.1">Drawn By:</text>
<text x="259.6" y="193.5">of</text>
<text x="37.9" y="199.9">1</text>
<text x="110.9" y="199.9">2</text>
<text x="184.1" y="199.9">3</text>
<text x="257.1" y="199.9">4</text>
</g>
<g font-size="2.3" fill="#800000">
<text x="43.4" y="35.9">VIN</text>
<text x="267.3" y="35.9">+5V</text>
<text x="96.3" y="38.4">VIN_LOAD</text>
<text x="193" y="38.4">BS</text>
<text x="208.3" y="38.4">B_CAP</text>
<text x="96.4" y="46">+3V3</text>
<text x="198.1" y="43.5">BUCK_SW</text>
<text x="147.2" y="53.6">BUCK_EN</text>
<text x="226" y="51.1">BUCK_FB</text>
<text x="37.9" y="66.4">GND</text>
<text x="53.2" y="66.4">GND</text>
<text x="65.9" y="66.4">GND</text>
<text x="249" y="71.5">GND</text>
<text x="96.4" y="74">GND</text>
<text x="124.4" y="74">GND</text>
<text x="193.1" y="74">GND</text>
<text x="261.8" y="74">GND</text>
<text x="86.1" y="79.1">IN_ISENSE</text>
<text x="81.2" y="96.9">GND</text>
<text x="18" y="127.4">+5V</text>
<text x="88.7" y="127.4">+3V3</text>
<text x="159.9" y="130">+3V3</text>
<text x="213.9" y="130">+5V</text>
<text x="272.4" y="130">VIN</text>
<text x="119.2" y="142.7">VSENSE_3V3</text>
<text x="172.6" y="142.7">VSENSE_5V</text>
<text x="231.1" y="142.7">VSENSE_IN</text>
<text x="17.6" y="160.5">GND</text>
<text x="88.8" y="160.5">GND</text>
<text x="137.1" y="165.6">GND</text>
<text x="190.5" y="165.6">GND</text>
<text x="213.4" y="165.6">GND</text>
<text x="249" y="165.6">GND</text>
<text x="271.9" y="165.6">GND</text>
</g>
<g font-size="2.3" fill="#000080">
<text x="167.6" y="35.9">U5</text>
<text x="17.2" y="37.1">J4</text>
<text x="80.8" y="37.4">R13</text>
<text x="80.8" y="42">22m</text>
<text x="200.4" y="42">30</text>
<text x="200.4" y="37.4">R14</text>
<text x="215.6" y="36.1">C28</text>
<text x="17.2" y="46.8">PJ-002A</text>
<text x="58.4" y="45.8">D4</text>
<text x="119" y="45.8">10u</text>
<text x="119" y="43.2">C29</text>
<text x="129.2" y="45.8">10u</text>
<text x="129.2" y="43.2">C30</text>
<text x="139.3" y="43.2">C31</text>
<text x="139.3" y="45.8">100n</text>
<text x="148.2" y="45.8">R16</text>
<text x="215.6" y="43.2">100n</text>
<text x="226.6" y="42.2">L3</text>
<text x="226.6" y="46.8">IHLP4040DZER5R6M01</text>
<text x="42.9" y="48.6">SMBJ18CA</text>
<text x="63.2" y="53.6">INA194AIDBVR</text>
<text x="88.7" y="51.1">U6</text>
<text x="148.2" y="48.3">174k</text>
<text x="252.5" y="50.8">52k3</text>
<text x="252.5" y="48.3">R17</text>
<text x="261.5" y="53.4">22u</text>
<text x="261.5" y="50.8">C32</text>
<text x="271.6" y="53.4">22u</text>
<text x="271.6" y="50.8">C33</text>
<text x="101.2" y="58.5">C34</text>
<text x="167.6" y="58.7">TPS56339DDCR</text>
<text x="252.5" y="58.5">R21</text>
<text x="101.2" y="61">100n</text>
<text x="148.2" y="63.6">36k5</text>
<text x="148.2" y="61">R20</text>
<text x="252.5" y="61">10k</text>
<text x="84.6" y="71.2">1 kOhms</text>
<text x="84.6" y="68.7">R22</text>
<text x="85.9" y="83.9">C36</text>
<text x="85.9" y="86.4">3.3n</text>
<text x="42.9" y="130">U4</text>
<text x="93.5" y="137.3">C26</text>
<text x="216.9" y="137.3">R23</text>
<text x="275.4" y="137.3">R24</text>
<text x="22.3" y="142.5">1u</text>
<text x="22.3" y="139.9">C27</text>
<text x="93.5" y="139.9">1u</text>
<text x="149.5" y="141.6">R25</text>
<text x="202.9" y="141.6">R26</text>
<text x="216.9" y="139.9">2k</text>
<text x="261.5" y="141.6">R27</text>
<text x="275.4" y="139.9">10k</text>
<text x="141.9" y="147.5">C37</text>
<text x="149.5" y="146.3">1k</text>
<text x="195.3" y="147.5">C38</text>
<text x="202.9" y="146.3">1k</text>
<text x="253.8" y="147.5">C39</text>
<text x="261.5" y="146.3">1k</text>
<text x="42.9" y="155.4">TPS78533QWDRBRQ1</text>
<text x="141.9" y="150.1">3n3</text>
<text x="195.3" y="150.1">3n3</text>
<text x="216.9" y="152.6">1k</text>
<text x="216.9" y="150.1">R28</text>
<text x="253.8" y="150.1">3n3</text>
<text x="275.4" y="152.6">2k4</text>
<text x="275.4" y="150.1">R29</text>
<text x="266.8" y="196.1">Samet Akyol</text>
</g>
</svg>
